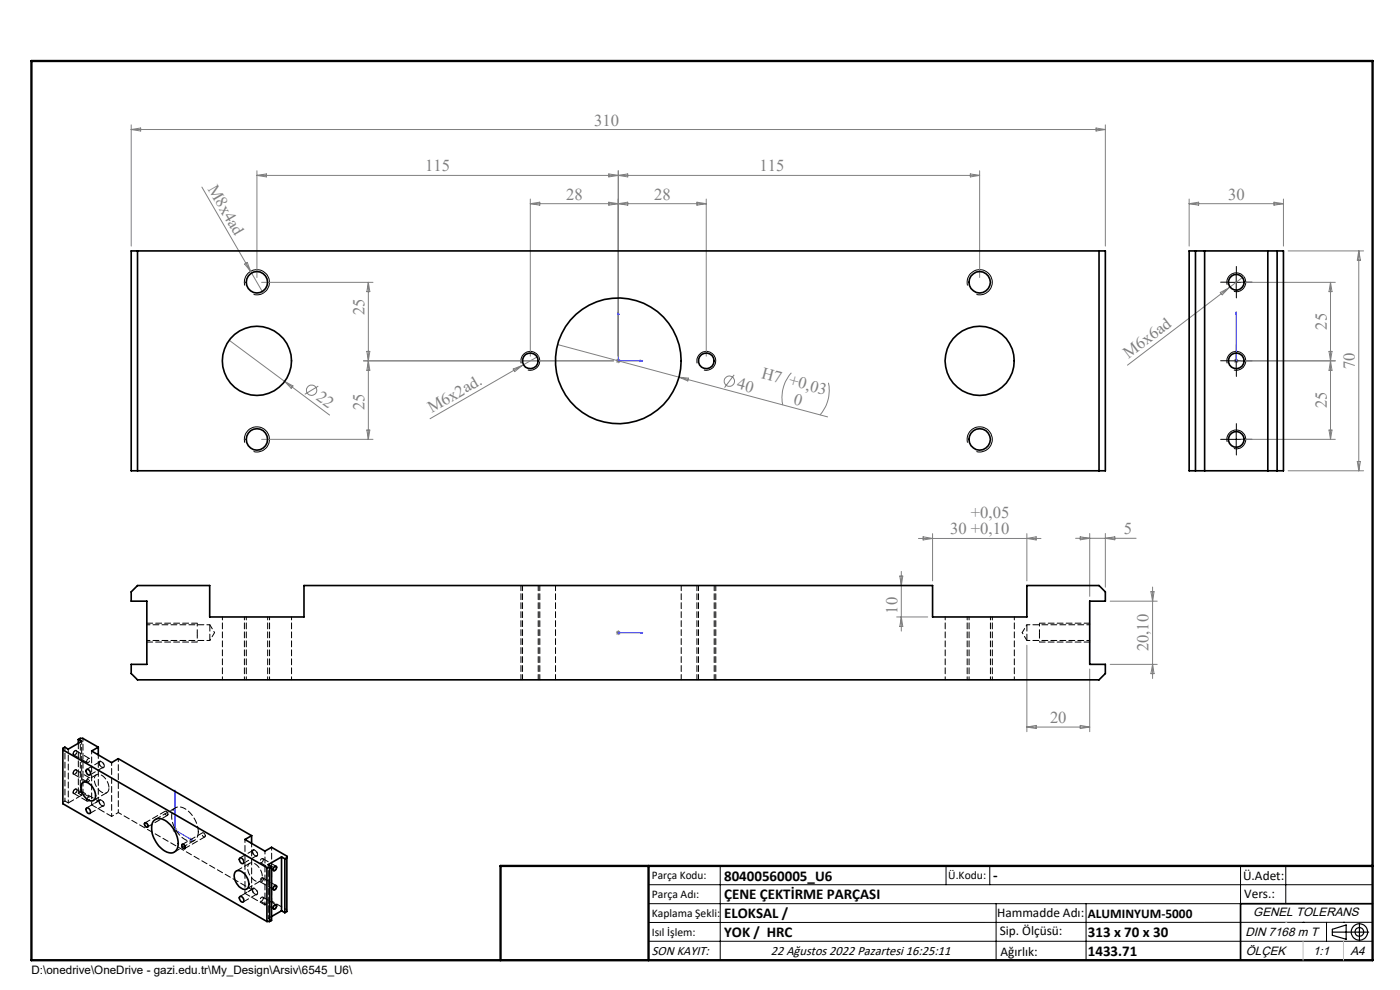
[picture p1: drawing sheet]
<svg xmlns="http://www.w3.org/2000/svg" width="297mm" height="210mm" viewBox="0 0 297 210" stroke-linecap="round" stroke-linejoin="round" font-family="sans-serif">
<g fill="none" stroke="#808080" stroke-width=".21">
<path d="M27.8 26.5v25.7M27.8 27.5h206.7M27.8 27.5l2-.3v.6zM42.8 39.7l10.4 17.9M54.5 36.2v22.7M54.5 37.2h153.3M54.5 37.2l2-.3v.6zM129.2 36.9v.6l4-.6v.6zM131.2 36.2v39.4M205.8 36.9l2 .3-2 .3zM207.8 36.2v22.7M232.5 27.2l2 .3-2 .3z"/>
<path d="M234.5 26.5v25.7M51.9 56l.6-.3 .7 1.9zM53.2 57.6l2.6 4.6M55.5 59.9h23.6M78.1 59.9l.4 2h-.7zM78.1 59.9v33.3M112.5 42.2v33.4M112.5 43.2h37.3M112.5 43.2l2-.3v.6zM129.2 42.9l4 .6v-.6l-4 .6zM147.8 42.9l2 .3-2 .3zM149.8 42.2v33.4"/>
<path d="M252.3 43.2h20M252.3 42.2v10M252.3 43.2l2-.3v.6zM263.3 59.9h20M263.8 58.7l-3.1 2.4M270.3 42.9l2 .3-2 .3zM272.3 42.2v10M273.3 53.2h16M282.3 59.9v33.3M282.3 59.9l.3 2h-.7zM288.3 53.2v46.7M288.3 53.2l.3 2h-.7z"/>
<path d="M48.6 72.2l11.8 8.7M77.1 76.5h53.1M77.8 74.5h.7l-.7 4.1h.7zM108.9 78.3l1.9-.8-1.6 1.3zM110.8 77.5l-19.6 11.3M114.2 75.6l-3.4 1.9M118.3 73.1l25.7 6.9M130.7 76.5h1M130.8 76.2l.7 .7M131.2 76.1v.9M131.5 76.2l-.7 .7M155.8 79.5l-2.1 2.7"/>
<path d="M167.9 79.1a7.9 7.9 0 0 0-1.8 6.8M258.9 62l1.8-.9-1.4 1.4zM260.7 61.1l-21.5 16.4M261.8 76.5h.9M261.9 76.2l.7 .7M262.3 76.1v.9M262.6 76.2l-.7 .7M263.3 76.5h20M281.9 74.5h.7l-.7 4.1h.7zM55.5 93.2h23.6M60.4 80.9l9.5 7.1M60.4 80.9l1.8 1-.4 .5z"/>
<path d="M67.5 81.9l-2.8 1.7M77.8 91.2h.7l-.4 2zM144 80l31.6 8.4M144 80l2 .2-.1 .6zM175.8 81.2a7.9 7.9 0 0 1-1.9 6.8M263.3 93.2h20M273.3 99.9h16M281.9 91.2h.7l-.3 2zM287.9 97.9h.7l-.3 2zM194.8 114.2h26M195.8 113.9l2 .3-2 .3zM197.8 113.2v10"/>
<path d="M217.8 113.2v10M217.8 114.2l2-.3v.6zM228.2 114.2h12.8M229.2 113.9l2 .3-2 .3zM231.2 113.2v13.3M234.5 113.2v11.4M234.5 114.2l2-.3v.6zM130.7 134.2h1M130.8 133.9l.7 .7M131.2 133.7v1M131.5 133.9l-.7 .7M190.2 130.9h6.6"/>
<path d="M190.9 122.2h.6l-.3 2zM191.2 121.2v12.7M191.2 130.9l.3 2h-.6zM217.8 136.9v18.3M235.5 127.5h10M244.2 125.5h.6l-.3 2zM244.5 124.5v19.4M217.8 154.2h13.4M217.8 154.2l2-.3v.6zM229.2 153.9l2 .3-2 .3zM231.2 141.9v13.3M235.5 140.9h10"/>
<path d="M244.5 140.9l.3 2h-.6zM36.6 176.1h1M36.8 175.7l.7 .7M37.1 175.5v1.1M37.5 175.7l-.7 .7"/>
<circle cx="66.1" cy="82.8" r="1.1"/>
<circle cx="154.7" cy="80.9" r="1.09"/>
</g>
<g fill="none" stroke="#000" stroke-width=".21">
<path d="M260.6 59.9h3.3M262.3 58.2v3.4M51.9 60.6a2.67 2.67 0 0 1 2.4-3.4 2.67 2.67 0 0 1 2.9 3 2.67 2.67 0 0 1-3.4 2.3M110.6 77.1a2 2 0 0 1 1.7-2.5 2 2 0 0 1 2.2 2.1 2 2 0 0 1-2.5 1.8M147.9 77.1a2 2 0 0 1 1.7-2.5 2 2 0 0 1 2.2 2.1 2 2 0 0 1-2.5 1.8M205.2 60.6a2.68 2.68 0 0 1 2.4-3.4 2.68 2.68 0 0 1 2.9 2.9 2.68 2.68 0 0 1-3.3 2.4M260.3 77.1a1.99 1.99 0 0 1 1.8-2.5 1.99 1.99 0 0 1 2.2 2.1 1.99 1.99 0 0 1-2.5 1.8M260.3 60.4a1.99 1.99 0 0 1 1.8-2.5 1.99 1.99 0 0 1 2.2 2.1 1.99 1.99 0 0 1-2.5 1.8M260.6 76.5h3.3M262.3 74.9v3.3M51.9 93.9a2.66 2.66 0 0 1 2.4-3.3 2.66 2.66 0 0 1 2.8 2.8 2.66 2.66 0 0 1-3.3 2.4M205.2 93.9a2.67 2.67 0 0 1 2.4-3.4 2.67 2.67 0 0 1 2.9 2.9 2.67 2.67 0 0 1-3.3 2.4"/>
<path d="M260.3 93.7a1.99 1.99 0 0 1 1.8-2.5 1.99 1.99 0 0 1 2.2 2.2 1.99 1.99 0 0 1-2.5 1.7M260.6 93.2h3.3M262.3 91.5v3.4M30.7 174.5a.6 .6 0 0 1 .6 .3 .6 .6 0 0 1 0 .7 .75 .75 0 0 1-.6-1zM38.6 179.1a.62 .62 0 0 1 .6 .3 .62 .62 0 0 1 0 .7 .83 .83 0 0 1-.6-1zM58.2 192l.3-.2a.56 .56 0 0 1 .2 .6 .56 .56 0 0 1-.5 .5h-.2l-.1-.2zM58.2 187.9l.3-.2a.57 .57 0 0 1 .1 .8 .57 .57 0 0 1-.7 .2v-.3zM58.2 183.8l.3-.1a.56 .56 0 0 1 .3 .6 .56 .56 0 0 1-.6 .4 .47 .47 0 0 1-.4-.4 .47 .47 0 0 1 .4-.5zM137.6 187.7h153.6M137.6 191.7h153.6M137.6 199.7h153.6M152.8 183.7v20"/>
<path d="M200.7 183.7v4M210 183.7v4M211.3 191.7v12M230.4 191.7v12M263.2 183.7v20M272.8 183.7v8M276.4 195.6h.1M281.4 195.6v4.1M285 195.6h.1M291.2 195.6l-153.6 .1"/>
</g>
<path d="M41.8 134.8v1.4M220.5 134.8v1.4" fill="none" stroke="#000" stroke-width=".21" stroke-dasharray="1.3 .6" stroke-dashoffset=".7" stroke-linecap="butt"/>
<path d="M41.8 132.2v2M220.5 132.2v2" fill="none" stroke="#000" stroke-width=".21" stroke-dasharray="1.3 .6" stroke-dashoffset=".6" stroke-linecap="butt"/>
<path d="M22.1 170.6a.88 .88 0 0 0-1-.9 .9 .9 0 0 0 .9 1.2l.1-.3M22.1 162.5a.88 .88 0 0 0-1-1 .9 .9 0 0 0 .9 1.3l.1-.3M53.5 188.8a.47 .47 0 0 1 .5-.5 .47 .47 0 0 1 .5 .5l.1 .2a.46 .46 0 0 1 0 .7 .46 .46 0 0 1-.7-.1l-.4-.8M53.5 180.6a.47 .47 0 0 1 .5-.4 .47 .47 0 0 1 .5 .5l.1 .2a.46 .46 0 0 1 0 .7 .46 .46 0 0 1-.7-.2l-.4-.8" fill="none" stroke="#000" stroke-width=".21" stroke-dasharray="1.3 .6" stroke-dashoffset=".5" stroke-linecap="butt"/>
<path d="M15.9 159.2a.61 .61 0 0 0-.2 1.1 .6 .6 0 0 0 .6-.5 .6 .6 0 0 0-.3-.6h-.1M15.9 167.4a.61 .61 0 0 0-.2 1 .6 .6 0 0 0 .6-.4 .6 .6 0 0 0-.3-.7l-.1 .1M15.9 163.3a.61 .61 0 0 0-.2 1 .6 .6 0 0 0 .6-.4 .6 .6 0 0 0-.3-.7l-.1 .1" fill="none" stroke="#000" stroke-width=".21" stroke-dasharray="1.3 .6" stroke-dashoffset=".1" stroke-linecap="butt"/>
<g fill="none" stroke="#000" stroke-width=".25">
<path d="M282.6 197.7h7.8M282.6 197.1l3-.9v3l-3-.8zM288.4 195.8v3.8M106.2 203.7h185"/>
<circle cx="288.4" cy="197.7" r="1.74"/>
<circle cx="288.4" cy="197.7" r=".93"/>
</g>
<g fill="none" stroke="#00f" stroke-width=".21">
<path d="M131.2 66.2v10.3h5.1M131.2 66.2l.1 .5h-.3zM135.8 76.4l.5 .1-.5 .2zM262.3 66.2v10.3M262.3 76.4v.3zM262.3 66.2v.5v-.5M262.3 76.5h.1M131 134.2h.3zM131.2 134.2h.1M131.2 134.2h5.1M136.3 134.2h-.5h.5M37.1 167.6v8.5l3.6 2.1"/>
<path d="M37.1 167.6l.1 .5-.2-.1zM40.4 177.9l.3 .3-.3-.1z"/>
</g>
<path d="M260.6 59.9h-1.6M262.3 58.2v-1.7M264 59.9h1.6M260.6 76.5h-1.6M262.3 74.9v-1.7M262.3 78.2v1.7M262.3 61.5v1.7M264 76.5h1.6M260.6 93.2h-1.6M262.3 91.5v-1.6M262.3 94.9v1.6M264 93.2h1.6" fill="none" stroke="#000" stroke-width=".21" stroke-dasharray="15.2 1.3 1.3 1.3"/>
<path d="M51.8 130.9v13.3M205.2 130.9v13.3M57.2 144.2v-13.3M210.5 144.2v-13.3" fill="none" stroke="#000" stroke-width=".21" stroke-dasharray="1.3 .6" stroke-dashoffset=".6"/>
<path d="M31.2 136.2h10.6M41.8 132.2h-10.6M220.5 136.2h10.7M231.2 132.2h-10.7" fill="none" stroke="#000" stroke-width=".21" stroke-dasharray="1.3 .6" stroke-dashoffset=".1"/>
<path d="M41.8 134.2v.6M220.5 134.2v.6" fill="none" stroke="#000" stroke-width=".21" stroke-dasharray="1.3 .6" stroke-dashoffset=".3"/>
<path d="M110.5 124.2v20M147.8 124.2v20M114.5 144.2v-20M151.8 144.2v-20" fill="none" stroke="#000" stroke-width=".21" stroke-dasharray="1.3 .6" stroke-dashoffset=".2"/>
<path d="M291.2 191.7h-28v12" fill="none" stroke="#000" stroke-width=".35"/>
<path d="M6.7 12.9h284.5v190.8h-284.5zM137.6 183.7v20M291.2 183.7h-185v20" fill="none" stroke="#000" stroke-width=".5"/>
<path d="M276.4 199.7v4M285 199.7v4" fill="none" stroke="#c0c0c0" stroke-width=".21"/>
<path d="M272.8 195.6h.1" fill="none" stroke="#c0c0c0" stroke-width=".25"/>
<g fill="#00f">
<path d="M135.8 76.4l.5 .1-.5 .2zM131.2 66.2l.1 .5h-.3z"/>
<path d="M40.4 177.9l.3 .3-.3-.1zM37.1 167.6l.1 .5-.2-.1zM262.3 76.4v.3zM262.3 66.2v.5z"/>
<path d="M135.8 134.2h.5zM131 134.2h.3z"/>
</g>
<g fill="none" stroke="#000" stroke-width=".35">
<path d="M27.8 53.2h206.7v46.7h-206.7zM29.2 53.2v46.7M233.2 53.2v46.7M252.3 53.2h20v46.7h-20zM253.6 53.2v46.7M255.6 53.2v46.7M269 53.2v46.7M270.9 53.2v46.7M27.8 125.5l1.4-1.3h15.3v6.7h20v-6.7h133.3v6.7h20v-6.7h15.4l1.3 1.3v2h-3.3v13.4h3.3v2l-1.3 1.3h-204l-1.4-1.3v-2h3.4v-13.4h-3.4zM13.3 159.1l43.3 24.9M16.6 156.9l.7 .4-2.8 1.6-.7-.4-.5 .2v11.8l43.3 25M16.6 156.9l.4-.3h.6l3.2 1.9"/>
<path d="M16.6 156.9v.8M20.8 158.5l-1.4 .8 4.3 2.5 1.4-.9 28.3 16.4M20.8 158.5v1.6M17.5 166a1.86 1.86 0 0 1 2.4 1.4 1.76 1.76 0 0 1-.2 2.5 2.69 2.69 0 0 1-2.5-2.6v-.6zM18.3 171.4a.73 .73 0 0 1 .8 .4 .73 .73 0 0 1-.1 .8 .84 .84 0 0 1-.7-1.2zM18.3 163.3a.72 .72 0 0 1 .8 .3 .72 .72 0 0 1-.1 .8 .84 .84 0 0 1-.7-1.1zM30.7 174.6a.5 .5 0 0 1 .6 .3 .5 .5 0 0 1-.1 .6l-.4-.3zM32.6 174.1a2.14 2.14 0 0 1 3.2 .5 5.6 5.6 0 0 1 1.8 5.4 1.75 1.75 0 0 1-2.9 .4 5.6 5.6 0 0 1-2.3-6zM38.6 179.2a.5 .5 0 0 1 .6 .2 .5 .5 0 0 1-.1 .6l-.5-.4zM53.4 177.3l-1.4 .8 4.2 2.4 1.4-.8 3.3 1.9v11.7l-.5 .3M53.4 177.3v1.6M49.9 185a1.25 1.25 0 0 1 1.9 .3 2.86 2.86 0 0 1 .8 3 1.25 1.25 0 0 1-1.9-.2 2.86 2.86 0 0 1-.8-3.1z"/>
<path d="M50.9 190.2a.72 .72 0 0 1 .7 .4 .72 .72 0 0 1-.1 .8 .87 .87 0 0 1-.6-1.2zM50.9 182a.73 .73 0 0 1 .7 .4 .73 .73 0 0 1-.1 .8 .84 .84 0 0 1-.6-1.2zM56.6 184h.6M56.6 184v11.5M56.6 195.5h.6M57.2 184v11.5M57.6 183.8l-.4 .2M57.6 183.8v11.5l-.4 .2M58.1 184l.4-.2a.5 .5 0 0 1 .1 .6 .5 .5 0 0 1-.6 .2zM58.2 192l.3-.1a.5 .5 0 0 1 0 .6 .5 .5 0 0 1-.5 .3v-.5zM58.2 188l.3-.2a.5 .5 0 0 1 0 .6 .5 .5 0 0 1-.5 .3v-.4zM59.7 181.8l.7 .4"/>
<path d="M59.7 181.8l-2.8 1.6 .7 .4M59.7 193.2l-2.1 1.2M59.7 181.8v11.4M59.7 193.2l.7 .4M60.4 182.2v11.4M60.9 181.9l-.5 .3"/>
<circle cx="54.5" cy="59.9" r="2.27"/>
<circle cx="207.8" cy="59.9" r="2.27"/>
<circle cx="262.3" cy="59.9" r="1.67"/>
<circle cx="54.5" cy="76.5" r="7.3"/>
<circle cx="112.5" cy="76.6" r="1.67"/>
<circle cx="131.2" cy="76.5" r="13.3"/>
<circle cx="149.8" cy="76.6" r="1.66"/>
<circle cx="207.8" cy="76.5" r="7.3"/>
<circle cx="262.3" cy="76.6" r="1.67"/>
<circle cx="54.5" cy="93.2" r="2.27"/>
<circle cx="207.8" cy="93.2" r="2.27"/>
<circle cx="262.3" cy="93.2" r="1.67"/>
</g>
<path d="M44.5 135.9v-3.4M217.8 132.5v3.4M17.3 168.7l-2.8 1.6M21.1 161.9v-.2a.56 .56 0 0 1 .6 0 .56 .56 0 0 1 .3 .5v.4a.56 .56 0 0 1-.6 0 .56 .56 0 0 1-.3-.5v-.2M21.1 170v-.1a.56 .56 0 0 1 .6-.1 .56 .56 0 0 1 .3 .6v.4a.56 .56 0 0 1-.6 0 .56 .56 0 0 1-.3-.6v-.2M23.1 167.1a1.01 1.01 0 0 1-.6 1.1 1.01 1.01 0 0 1-1.2-.4 2.65 2.65 0 0 1-.9-3.4 1.92 1.92 0 0 1 2.4 1.4l.3 1.3M53.6 180.7v-.2a.56 .56 0 0 1 .7-.1 .56 .56 0 0 1 .2 .6v.4a.56 .56 0 0 1-.6 0 .56 .56 0 0 1-.3-.6v-.1M53.6 188.8v-.1a.56 .56 0 0 1 .7-.1 .56 .56 0 0 1 .2 .6v.3a.56 .56 0 0 1-.6 .1 .56 .56 0 0 1-.3-.6v-.2M55.6 185.9a1.01 1.01 0 0 1-.6 1.1 1.01 1.01 0 0 1-1.2-.4 2.65 2.65 0 0 1-.9-3.4 1.92 1.92 0 0 1 2.4 1.3l.3 1.4" fill="none" stroke="#000" stroke-width=".21" stroke-dasharray="1.3 .6" stroke-dashoffset="-.1"/>
<g fill="none" stroke="#000" stroke-width=".21" stroke-dasharray="1.3 .6" stroke-dashoffset=".6">
<path d="M31.2 135.9h13.3M44.5 132.5h-13.3M47.2 130.9v13.3M52.2 130.9v13.3M200.5 130.9v13.3M205.6 130.9v13.3M217.8 135.9h13.4M231.2 132.5h-13.4M13.8 158.5v11.4M17 156.6v11.4M56.8 144.2v-13.3M61.8 144.2v-13.3"/>
<path d="M210.1 144.2v-13.3M215.2 144.2v-13.3M14.5 170.3v-11.4M17.3 168.7v-11.4M17.6 168v-11.4M19.4 170.7v-11.4M23.7 161.7v11.5M25.1 160.9v11.5M57.6 179.7v11.4M52 189.5v-11.4M56.2 180.5v11.5M56.9 194.8v-11.4"/>
</g>
<path d="M44.5 135.9l1-1.7M45.5 134.2l-1-1.7M216.8 134.2l1 1.7M217.8 132.5l-1 1.7" fill="none" stroke="#000" stroke-width=".21" stroke-dasharray="1.3 .6" stroke-dashoffset="1"/>
<path d="M110.8 124.2v20M117.8 124.2v20M148.2 124.2v20M114.2 144.2v-20M144.5 144.2v-20M151.5 144.2v-20" fill="none" stroke="#000" stroke-width=".21" stroke-dasharray="1.3 .6" stroke-dashoffset=".2"/>
<path d="M14.5 170.3l-.7-.4M16.6 168.3l.7 .4M56.9 194.8l.7 .4M57.6 194.4l-.7 .4" fill="none" stroke="#000" stroke-width=".21" stroke-dasharray="1.3 .6" stroke-dashoffset=".4"/>
<path d="M15.6 159.9a.43 .43 0 0 1 .1-.5 .43 .43 0 0 1 .6 0 .49 .49 0 0 1-.2 .6 .49 .49 0 0 1-.5 0v-.1M15.6 164a.43 .43 0 0 1 .1-.5 .43 .43 0 0 1 .6 0 .49 .49 0 0 1-.2 .5 .49 .49 0 0 1-.5 .1v-.1M15.6 168.1a.43 .43 0 0 1 .1-.5 .43 .43 0 0 1 .6 0 .49 .49 0 0 1-.2 .5 .49 .49 0 0 1-.5 .1v-.1M18.4 161.5a.43 .43 0 0 1 .1-.5 .43 .43 0 0 1 .6 .1 .49 .49 0 0 1-.2 .5 .49 .49 0 0 1-.5 .1v-.2M18.4 165.6a.43 .43 0 0 1 .1-.5 .43 .43 0 0 1 .6 0 .49 .49 0 0 1-.2 .6 .49 .49 0 0 1-.5 .1v-.2M18.4 169.7a.43 .43 0 0 1 .1-.5 .43 .43 0 0 1 .6 0 .49 .49 0 0 1-.2 .6 .49 .49 0 0 1-.5 0v-.1M35.6 172.7a.43 .43 0 0 0-.1-.5 .43 .43 0 0 0-.6 0 .49 .49 0 0 0 .2 .6 .49 .49 0 0 0 .5 .1v-.2M43.6 177.3a.43 .43 0 0 0-.2-.5 .43 .43 0 0 0-.5 0 .49 .49 0 0 0 .1 .6 .49 .49 0 0 0 .5 0l.1-.1M55.9 182.4l-.1-.2a.45 .45 0 0 0-.5 .2 .45 .45 0 0 0 .1 .6l.3-.2 .2-.4M55.9 186.4l-.1-.1a.45 .45 0 0 0-.5 .2 .45 .45 0 0 0 .1 .6l.3-.2 .2-.5M55.9 190.5l-.1-.1a.45 .45 0 0 0-.5 .2 .45 .45 0 0 0 .1 .6l.3-.2 .2-.5" fill="none" stroke="#000" stroke-width=".21" stroke-dasharray="1.3 .6" stroke-dashoffset=".3"/>
<path d="M16.6 168.3v-10.6M23.7 173.2l-4.3-2.5M31.3 175.4l4.2-2.4M35 172.1l-4.2 2.4M37.2 171.3l-4.2 2.5M39.2 180l4.3-2.5M42.1 176.4a5.8 5.8 0 0 0-3.8-5.2 1.73 1.73 0 0 0-1.9 2.2 5.7 5.7 0 0 0 4 5.1 1.67 1.67 0 0 0 1.7-2.1M43 176.7l-4.3 2.4M37 180.7l4.2-2.4M56.2 192l-4.2-2.5" fill="none" stroke="#000" stroke-width=".21" stroke-dasharray="1.3 .6" stroke-dashoffset=".1"/>
<path d="M19.4 170.7l1.5-.8M23.7 173.2l1.4-.8M52 189.5l1.4-.8M56.2 192l1.4-.9" fill="none" stroke="#000" stroke-width=".21" stroke-dasharray="1.3 .6" stroke-dashoffset=".8"/>
<path d="M17.6 168l3.3 1.9M57.6 191.1l3.3 1.9" fill="none" stroke="#000" stroke-width=".21" stroke-dasharray="1.3 .6" stroke-dashoffset=".7"/>
<path d="M20.9 169.9v-9.8M25.1 172.4l28.3 16.3M53.4 188.7v-9.8" fill="none" stroke="#000" stroke-width=".21" stroke-dasharray="1.3 .6" stroke-dashoffset=".5"/>
<g fill="none" stroke="#000" stroke-width=".21" stroke-dasharray="1.3 .6">
<path d="M13.4 170.2l.4-.3M15.7 160.1l2.8 1.7M15.7 164.2l2.8 1.7M15.7 168.3l2.8 1.6M16.6 168.3l.4-.3M17 168h.6M19 160.9l-2.8-1.6M19 165l-2.8-1.6M19 169.1l-2.8-1.7M19.1 164.4l2.8-1.7M19.1 172.5l2.8-1.6M19.8 169.8l2.9-1.7"/>
<path d="M20.5 164.3l-2.9 1.7M21.2 161.6l-2.8 1.6M21.2 169.7l-2.8 1.7M51.6 183.2l2.8-1.7M51.6 191.3l2.8-1.6M52.4 188.6l2.8-1.7M53 183.1l-2.8 1.6M53.7 180.3l-2.8 1.7M53.7 188.5l-2.8 1.6M55.3 183l2.8 1.6M55.3 187.1l2.8 1.6M55.3 191.2l2.8 1.6"/>
<path d="M58.6 183.8l-2.8-1.7M58.6 187.8l-2.8-1.6M58.6 191.9l-2.8-1.6"/>
</g>
<g font-size="3.5" fill="#808080">
<text x="126.1" y="26.6">310</text>
<text x="44" y="40" transform="rotate(60 44 40)">M8x4ad</text>
<text x="90.2" y="36.4">115</text>
<text x="161.1" y="36.4">115</text>
<text x="120.1" y="42.4">28</text>
<text x="138.8" y="42.4">28</text>
<text x="260.5" y="42.4">30</text>
<text x="77.3" y="66.8" transform="rotate(-90 77.3 66.8)">25</text>
<text x="281.4" y="70" transform="rotate(-90 281.4 70)">25</text>
<text x="239.4" y="76.2" transform="rotate(-37 239.4 76.2)">M6x6ad</text>
<text x="156.2" y="82.4" transform="rotate(15 156.2 82.4)">40</text>
<text x="161.4" y="80.1" transform="rotate(15 161.4 80.1)">H7 +0,03</text>
<text x="287.4" y="78.3" transform="rotate(-90 287.4 78.3)">70</text>
<text x="66.9" y="84.7" transform="rotate(37 66.9 84.7)">22</text>
<text x="77.3" y="87" transform="rotate(-90 77.3 87)">25</text>
<text x="91.6" y="87.7" transform="rotate(-30 91.6 87.7)">M6x2ad.</text>
<text x="168.2" y="85.6" transform="rotate(15 168.2 85.6)">0</text>
<text x="281.4" y="86.6" transform="rotate(-90 281.4 86.6)">25</text>
<text x="201.6" y="113.4">30 +0,10</text>
<text x="206" y="109.8">+0,05</text>
<text x="238.4" y="113.3">5</text>
<text x="190.4" y="130.1" transform="rotate(-90 190.4 130.1)">10</text>
<text x="243.7" y="138.2" transform="rotate(-90 243.7 138.2)">20,10</text>
<text x="222.8" y="153.4">20</text>
</g>
<g font-size="3.2">
<text x="153.6" y="186.8">80400560005_U6</text>
<text x="153.6" y="190.8">ÇENE ÇEKTİRME PARÇASI</text>
<text x="210.7" y="186.6">-</text>
<text x="153.6" y="194.8">ELOKSAL /</text>
<text x="153.6" y="198.8">YOK / HRC</text>
<text x="230.8" y="198.7">313 x 70 x 30</text>
<text x="230.8" y="202.8">1433.71</text>
</g>
<g font-size="2.8">
<text x="263.7" y="186.7">Ü.Adet:</text>
<text x="263.9" y="190.5">Vers.:</text>
<text x="211.5" y="194.5">Hammadde Adı:</text>
<text x="230.8" y="194.7">ALUMINYUM-5000</text>
<text x="138.3" y="202.6">SON KAYIT:</text>
<text x="163.5" y="202.6">22 Ağustos 2022 Pazartesi 16:25:11</text>
<text x="212.1" y="198.4">Sip. Ölçüsü:</text>
<text x="212.2" y="202.7">Ağırlık:</text>
</g>
<g font-size="2.6">
<text x="265.9" y="194.4">GENEL TOLERANS</text>
<text x="264.2" y="198.5">DIN 7168 m T</text>
<text x="264.3" y="202.6">ÖLÇEK</text>
<text x="278.5" y="202.6">1:1</text>
<text x="286.5" y="202.6">A4</text>
</g>
<g font-size="2.5">
<text x="138.3" y="186.4">Parça Kodu:</text>
<text x="138.3" y="190.5">Parça Adı:</text>
<text x="201.2" y="186.5">Ü.Kodu:</text>
<text x="138.3" y="194.5">Kaplama Şekli:</text>
<text x="138.3" y="198.6">Isıl İşlem:</text>
<text x="6.7" y="206.7">D:\onedrive\OneDrive - gazi.edu.tr\My_Design\Arsiv\6545_U6\</text>
</g>
</svg>
